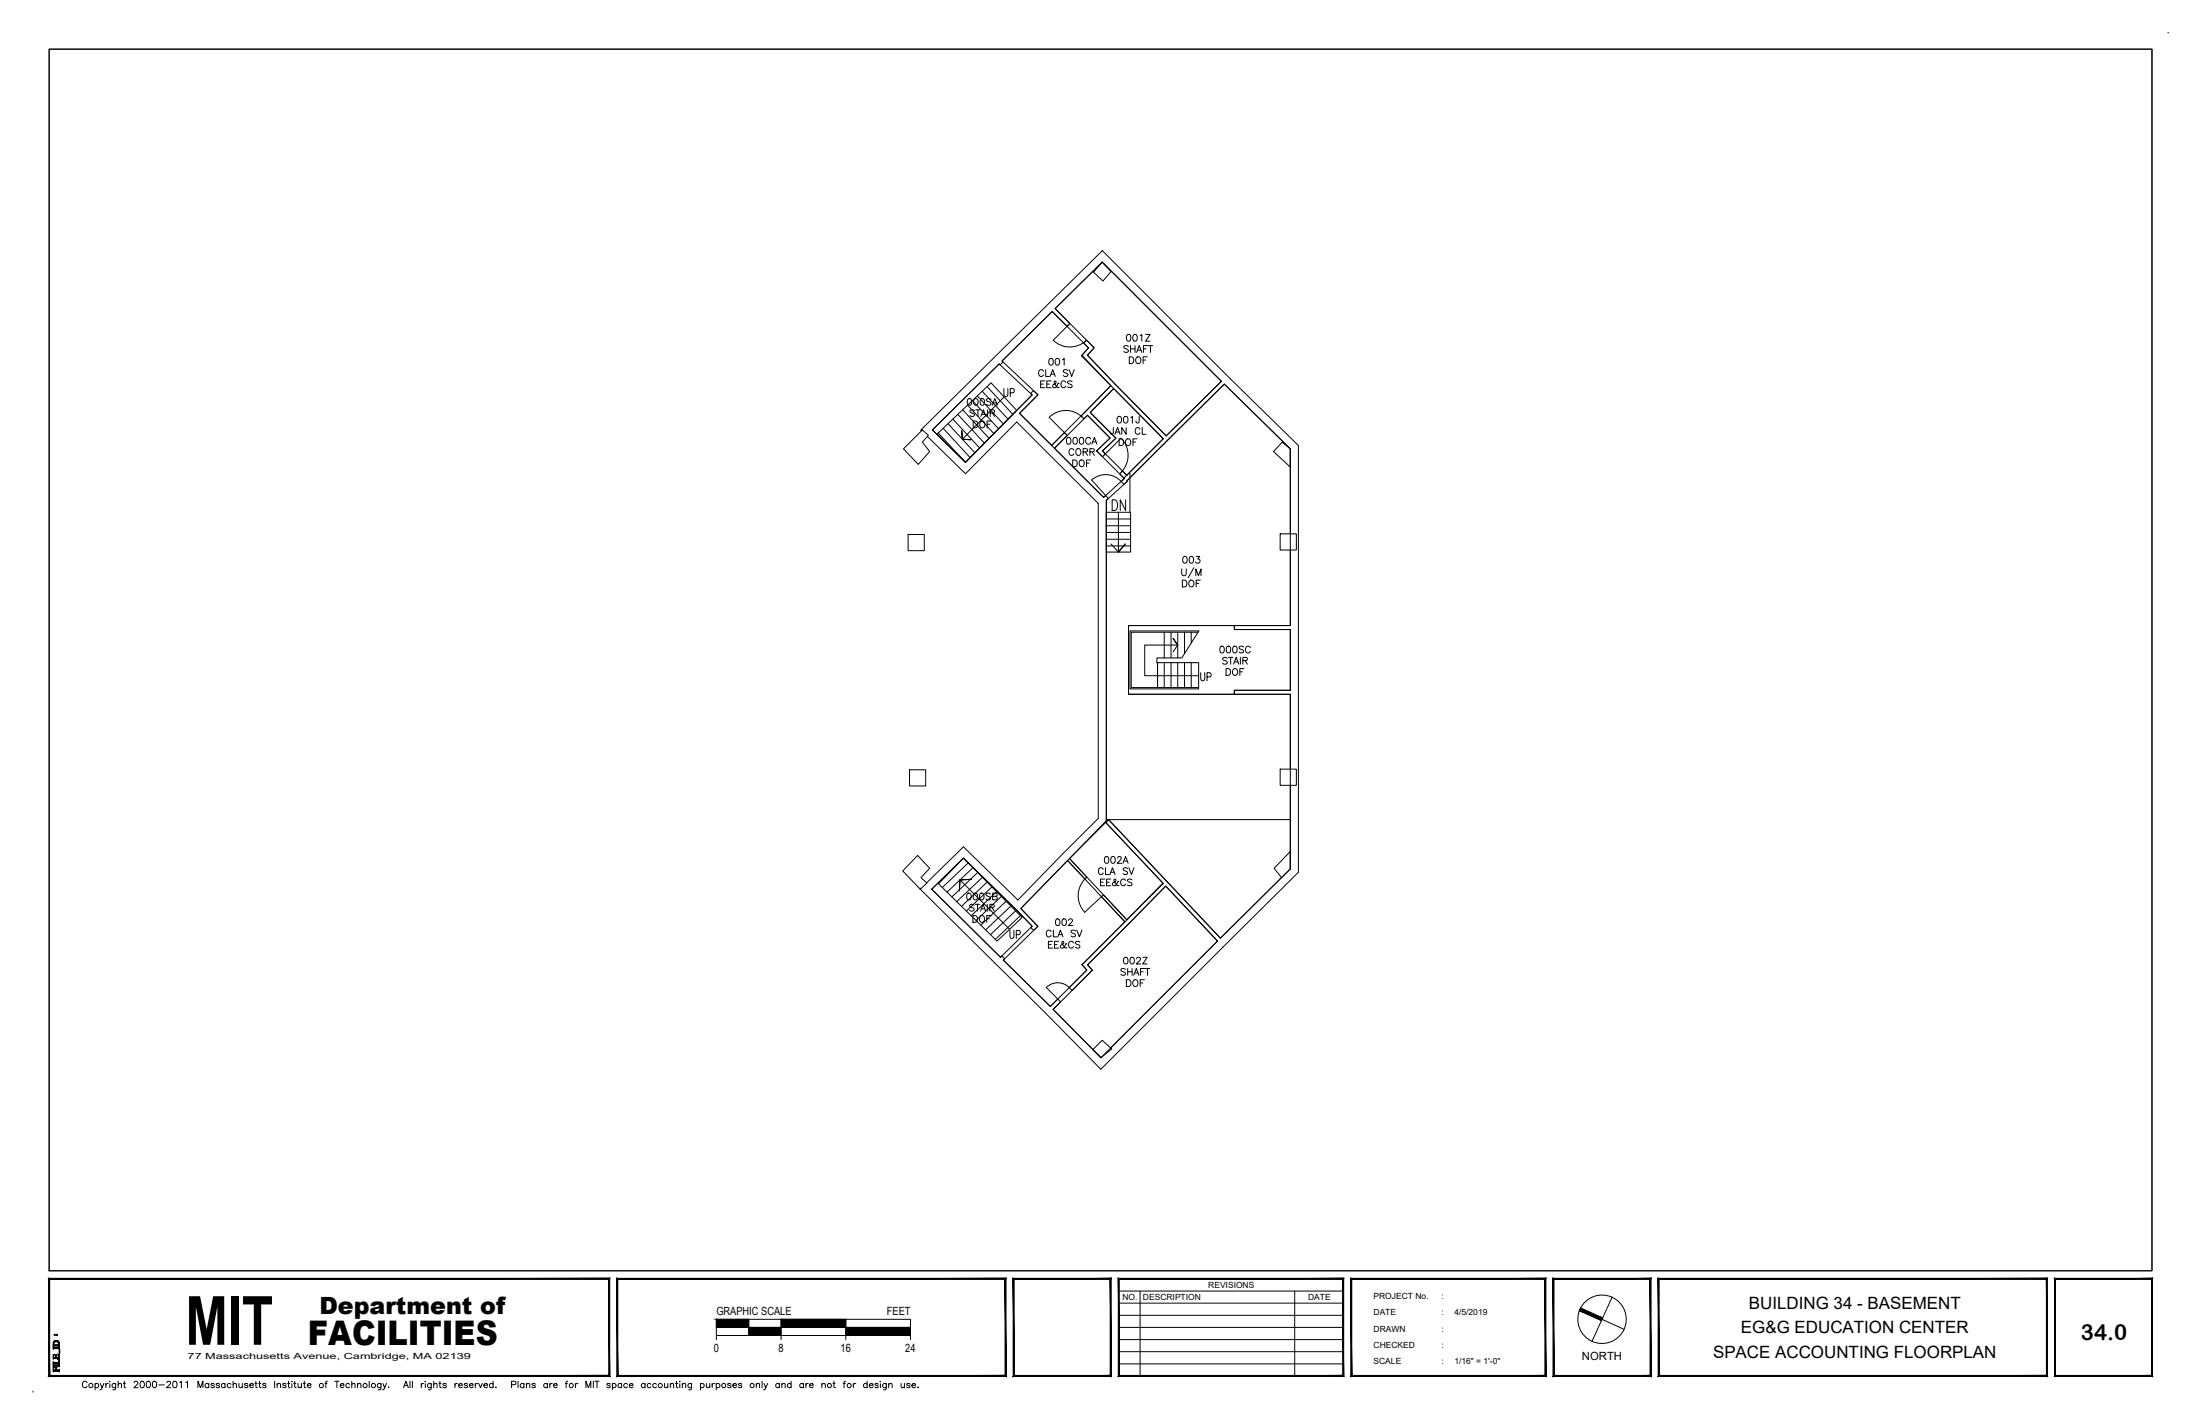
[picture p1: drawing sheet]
<svg xmlns="http://www.w3.org/2000/svg" width="432mm" height="279mm" viewBox="0 0 432 279" stroke-linecap="round" stroke-linejoin="round" font-family="sans-serif">
<!-- layer: A-MISC -->
<g fill="none" stroke="#000" stroke-width=".2">
<path d="M189.9 79.5l5.2 5.6M190.9 78.6l5.1 5.5M191.8 77.7l5.1 5.5M192.8 76.8l5.1 5.4M193.7 75.9l5.1 5.4M197.1 77.9l-8.2 8.3-.1-1.7 .1 1.7M183.9 85.2l10.6-10.1 5.1 5.4-10.1 10.2zM184.1 85l5.4 5.7M185.1 84l5.3 5.8M186.1 83.1l5.2 5.7M187 82.2l5.3 5.7M188 81.3l5.2 5.6"/>
<path d="M188.9 86.2l1.7 .1-1.7-.1M188.9 80.4l5.2 5.6M221.8 92.8v7.7M217.1 100.5h4.8v7.8h-4.8zM217.1 103.2h4.8M217.1 104.5h4.8M217.1 105.8h4.8M217.1 107.1h4.8M219.5 100.5v7.8l1.3-1.6-1.3 1.6-1.4-1.6M221.8 123.8h13.5l-3.3 5.3h-4.9v.9h8.2v5.2h-13.5zM228.5 124.1v5M228.5 130v4.9"/>
<path d="M229.8 124.1v5M229.8 130v4.9M230.2 127.9l1-1.3-1-1.3 1 1.3h-6.5v6h10.6M231.2 124.1v5M231.2 130v4.9M232.5 124.1v4.1M232.5 130v4.9M233.8 124.1v2M235.1 124.1h-13.1v10.8h5.2v-4.9v4.9h8.1M188.4 172.6l2.3-.1-2.3 .1 9.8 9.7M188.4 172.6l-.1 2.3 .1-2.3M189.1 168.4l11.5 11.6-4.9 4.7-11.5-11.3z"/>
<path d="M190 169.3l-5.1 4.8M191 170.3l-5.1 4.7M191.9 171.2l-5.1 4.8M192.8 172.1l-5 4.8M193.8 173.1l-5.1 4.7M194.7 174l-5 4.7M195.6 175l-5 4.7M196.5 175.9l-4.9 4.7M197.5 176.8l-5 4.7M198.4 177.8l-4.9 4.6M199.3 178.7l-4.9 4.7M200.3 179.7l-4.9 4.6"/>
<path d="M217.1 160.8h36.2"/>
</g>
<!-- layer: A-WALL -->
<path d="M218 75.7l-5.8 5.9 .6 .6 .6-.7 4.5 4.5-2.7 2.5 1.2 1.1 .6-.6-.6-.5 2.6-2.5-5-5.1 4.6-4.7M206.4 87.4l2.5-2.5 .6 .5-2.5 2.6M221.2 93.3l-.9-.9-.5 .6 .8 .8M209.9 168.5l3.4 3.6-.4 .4-3.4-3.7M221.2 180.5l-4.6-4.9-.4 .3 4.6 5" fill="none" stroke="#000" stroke-width=".2"/>
<!-- layer: A-DOOR -->
<path d="M210 63.5l-3.3 3.2a4.6 4.6 0 0 0 6.5 0M212.5 81.9a4.6 4.6 0 0 0-6.6 0l3.3 3.3M214.2 94.2a4.1 4.1 0 0 1 5.8 .3M214.3 94.2l2.7 3M216.7 89.3l3.3-3.3a4.8 4.8 0 0 1 0 6.7M213.1 172.3a4.8 4.8 0 0 0-.2 6.7l3.5-3.2M209.9 193.8a3.2 3.2 0 0 0-4.5 0l2.2 2.2" fill="none" stroke="#000" stroke-width=".2"/>
<!-- layer: A-AREA-FICM$ -->
<path d="M196.7 70.8l9.8-9.7 7.1 7.2-1.2 1.4 5.6 6-11.6 11.7-6.3-6.3 3.6-3.6zM207.1 60.6l9.2-9.2 23.4 23.4-10.8 10.7-15.5-15.8 1.3-1.5zM218.6 76.2l9.7 9.9-7.1 7.2-4.8-4.8 2.6-2.5-5-5.1zM183 84.4l13.1-13 6.5 6.1-13.1 13.2zM207 88l6.4-6.5 4.5 4.5-2.7 2.5 5.5 5.4-4.1 3.7zM217.1 98.2l4.1-3.7v-.1l19.1-19 13 12.7v34.6h-31.8v13.5h31.8v34.3l-13.8 13.6-21.9-23.3-.5 .4zM221.5 122.7h20.8v.8h11v11.9h-11v.8h-20.8zM182.9 174.5l6.2-6.1 10.7 10.4 2.8 2.9-6.2 6.1zM209.5 168.8l11.3 12.1-8.4 8.4 .9 1-7.1 7.2-9.3-9.1 6.8-6.6-3.3-3.5zM209.9 168.5l7.1-7.1 11.3 11.9-7.1 7.2zM228.8 173.9l10.2 10.8-22.9 22.8-9.4-9.5 7.7-7.6-.9-1.1z" fill="none" stroke="#000" stroke-width=".2"/>
<!-- layer: A-WALL-CORE -->
<g fill="none" stroke="#000" stroke-width=".2">
<path d="M216.3 51.4l1.8 1.9-1.6 1.8-1.9-1.7zM177.3 88.1l3.7-3.7 1.2 1-1.2 1.4 1.5 1.8-2.3 2.5zM180.9 84.5l-.2-.1 35.7-35.2 25 25 13.4 13.2v83.7l-38.7 38.7-11.1-11.2-24.4-24.2M182 85.6l7.5 7.4 10.1-10.2 15.9 15.9M215.6 98.8v61.8l-15.8 16-10.7-10.4-7.2 7M216.6 97.6l-16.5-16.5 3.6-3.6-.9-.9-.5 .6 .3 .3-13.1 13.2-6.5-6.3 13.1-13 .2 .2 .5-.6-.1-.2 9.8-9.7 2.9 2.9 .6-.5-2.9-2.9 9.2-9.2 23.4 23.4-10.8 10.7-15.5-15.8 1.3-1.5-1.4-1.4-.6 .5 .9 1-1.3 1.5 16 16.3-8.2 8.4 .5 .6 .6-.6-.1-.1 19.2-19 13 12.7v16.6M217.1 98.1v63.1l-.1 .2 .6-.6M251.7 86.8l1.6 1.3v3.5l-3.3-3zM178.2 104.9h3.2v3.1h-3.2zM251.3 104.7h3.1v3.2h-3.1zM253.3 107.9v14.8h-11v.8h11v11.9h-11v.8h11v14.7M178.5 151h3.2v3.2h-3.2z"/>
<path d="M251.3 150.9h3.1v3.2h-3.1zM253.3 154.1v16.4M180.1 167.8l2.4 2.6-1.7 1.8 1.1 1.1-1.3 1.2-3.4-3.6zM180.6 174.4h.1M217.1 161l-16.7 17.3 3.3 3.5-.8 .8-.6-.6 .3-.3-2.8-2.9-10.7-10.4-6.2 6.1 13.5 13.3 .3-.2 .5 .5-.3 .3 9.3 9.1 1.4-1.5 .6 .6-1.5 1.4 9.4 9.5M251.5 172.2l-12 11.9-21.9-23.3-.6 .6 11.3 11.9-15.9 16 .9 1-3.4 3.5 .5 .5 4-3.9-.9-1.1 15.3-15.4 10.2 10.8-21 20.9M253.3 167.1v3.4l-1.8 1.7-1.4-1.8zM216.3 204.1l1.9 1.7-2.1 1.7-1.6-1.6z"/>
</g>
<!-- layer: A-AREA-FICM$TXT -->
<g fill="none" stroke="#000" stroke-width=".2">
<path d="M190 78.3a.43 .43 0 0 1 .7 .2v.3a.57 .57 0 0 1-.5 .7 .83 .83 0 0 1-.2-1.2zM191.3 78.3a.43 .43 0 0 1 .6 .2l.1 .3a.57 .57 0 0 1-.5 .7 .83 .83 0 0 1-.2-1.2zM192.5 78.3a.43 .43 0 0 1 .7 .2v.3a.57 .57 0 0 1-.5 .7 .83 .83 0 0 1-.2-1.2zM194.5 78.4l-.3-.2-.6 .2 .1 .2 .7 .3 .1 .2v.2l-.3 .2-.6-.2M204.3 75.4h.5M204.8 72.8a.49 .49 0 0 0-.6-.3 .49 .49 0 0 0-.4 .5v.4a.49 .49 0 0 0 .4 .5 .49 .49 0 0 0 .6-.4M205.1 74.7h-.8v1.4h.8M205.2 72.5v1.4h.8M205.5 75.4h.5M206 70.4a.43 .43 0 0 1 .7 .2v.3a.56 .56 0 0 1-.5 .7 .83 .83 0 0 1-.2-1.2zM206.1 73.9l.5-1.4 .5 1.4M206.3 74.7h-.8v1.4h.8"/>
<path d="M206.3 73.4h.6M207.3 70.4a.43 .43 0 0 1 .6 .2l.1 .3a.56 .56 0 0 1-.5 .7 .83 .83 0 0 1-.2-1.2zM207.8 75.3v-.1a1.46 1.46 0 0 1-.9 .9l-.3-.4 .6-.5 .1-.3-.2-.2-.2 .2 .1 .3 .5 .8 .3 .1v-.2M208.5 70.6l.4-.3v1.3M209.2 75a.49 .49 0 0 0-.6-.3 .49 .49 0 0 0-.4 .5v.4a.49 .49 0 0 0 .4 .5 .49 .49 0 0 0 .6-.4M209.6 72.7l-.3-.2-.6 .2 .1 .3 .7 .3 .1 .2v.2l-.3 .2-.6-.2M209.8 72.5l.5 1.4 .5-1.4M210.4 74.9l-.3-.2-.6 .2 .2 .3 .6 .3 .1 .2v.2l-.3 .2-.6-.2M221.3 65.7a.41 .41 0 0 1 .6 .2v.3a.57 .57 0 0 1-.4 .7 .85 .85 0 0 1-.2-1.2zM221.5 68l-.4-.2-.5 .2 .1 .3 .6 .3 .2 .2v.2l-.4 .1-.5-.1M221.7 70a.72 .72 0 0 1 .8 .4 .72 .72 0 0 1-.2 .9h-.6zM221.9 67.8v1.3"/>
<path d="M221.9 68.4h.9M222.5 65.7a.43 .43 0 0 1 .7 .2v.3a.57 .57 0 0 1-.5 .7 .85 .85 0 0 1-.2-1.2zM222.8 67.8v1.3M223 70.2l.2-.1a.62 .62 0 0 1 .7 .6 .62 .62 0 0 1-.7 .6l-.3-.5zM223.1 69.1l.5-1.3 .5 1.3M223.3 68.7h.6M223.8 65.9l.3-.3v1.3M224.4 70.6h.4M224.4 68.4h.5M224.8 65.6h.9l-.9 1.3h.9M225.2 70h-.8v1.3M225.2 67.8h-.8v1.3"/>
<path d="M225.4 67.8h.8M225.8 67.8v1.3M191 82.6h.5a.71 .71 0 0 1 .4 .7 .71 .71 0 0 1-.4 .6h-.5zM191.3 80.6l-.4-.2-.5 .2 .1 .3 .8 .4v.2l-.4 .2-.5-.2M191.5 80.4h.9M192 80.4v1.3M192.4 82.8l.1-.1a.62 .62 0 0 1 .8 .6 .62 .62 0 0 1-.8 .6l-.2-.5zM192.5 81.7l.5-1.3 .5 1.3M192.7 81.3h.6M193.7 83.2h.5M193.8 80.4v1.3M194.3 81h.8l.1-.2-.1-.3-.8-.1v1.3"/>
<path d="M194.6 82.6h-.9v1.3M194.8 81l.4 .7M209.5 85.9a.43 .43 0 0 1 .6 .2l.1 .3a.57 .57 0 0 1-.5 .8 .85 .85 0 0 1-.2-1.3zM210.5 90.2h.5a.7 .7 0 0 1 .4 .7 .7 .7 0 0 1-.4 .7h-.5zM210.8 85.9a.43 .43 0 0 1 .6 .2v.3a.58 .58 0 0 1-.3 .8h-.1a.85 .85 0 0 1-.2-1.3zM210.8 88.3a.49 .49 0 0 0-.6-.3 .49 .49 0 0 0-.4 .5v.4a.49 .49 0 0 0 .4 .5 .49 .49 0 0 0 .6-.4M211.3 88.2l.1-.1a.62 .62 0 0 1 .8 .6 .62 .62 0 0 1-.8 .6l-.2-.4zM211.9 90.4l.3-.2a.63 .63 0 0 1 .6 .7 .63 .63 0 0 1-.7 .6l-.3-.4zM212 85.9a.43 .43 0 0 1 .7 .2v.3a.57 .57 0 0 1-.5 .8 .85 .85 0 0 1-.2-1.3zM212.6 88.7l.8-.1 .1-.2-.1-.2-.8-.2v1.4M213 88.7l.5 .7M213.2 90.9h.6"/>
<path d="M213.9 88.7l.8-.1 .1-.2-.1-.2-.8-.2v1.4M214.1 86.1a.49 .49 0 0 0-.6-.3 .49 .49 0 0 0-.4 .5v.3a.49 .49 0 0 0 .4 .6 .49 .49 0 0 0 .6-.4M214.1 90.2h-.9v1.4M214.3 87.2l.5-1.4 .5 1.4M214.3 88.7l.5 .7M214.5 86.7h.6M218.5 83.9v1.2l-.2 .1-.3-.1-.1-.3M218.8 85.2l.5-1.3 .6 1.3M219 84.8h.7M219.4 81.8a.43 .43 0 0 1 .7 .2v.2a.57 .57 0 0 1-.5 .8 .83 .83 0 0 1-.2-1.2zM219.7 86.1h.4a.71 .71 0 0 1 .4 .7 .71 .71 0 0 1-.4 .6h-.4zM220.7 81.8a.43 .43 0 0 1 .6 .2l.1 .2a.57 .57 0 0 1-.5 .8 .83 .83 0 0 1-.2-1.2z"/>
<path d="M221 83.9v1.3l-.8-1.3v1.3M221 86.3l.2-.1a.62 .62 0 0 1 .7 .6 .62 .62 0 0 1-.7 .5l-.3-.4zM221.9 82l.4-.3v1.3M222.4 86.7h.5M223.2 86.1h-.8v1.3M223.6 81.7l-.1 1.2-.2 .1-.2-.1-.1-.3M223.7 84.2a.53 .53 0 0 0-.7-.2 .53 .53 0 0 0-.2 .7 .48 .48 0 0 0 .4 .5 .48 .48 0 0 0 .5-.3M224.2 83.9v1.3h.8M231.9 111.6v1l.4 .4 .5-.2v-1.2M232.1 113.8h.4a.71 .71 0 0 1 .5 .7 .71 .71 0 0 1-.5 .7h-.4zM232.3 109.2a.43 .43 0 0 1 .7 .2v.3a.57 .57 0 0 1-.5 .8 .85 .85 0 0 1-.2-1.3zM233.5 114l.1-.1a.62 .62 0 0 1 .7 .6 .62 .62 0 0 1-.7 .6l-.3-.4z"/>
<path d="M233.6 109.2a.41 .41 0 0 1 .6 .2l.1 .3a.57 .57 0 0 1-.5 .8 .85 .85 0 0 1-.2-1.3zM234.3 111.4l-1.1 2M234.7 113v-1.4l.5 1.4 .5-1.4v1.4M234.8 109.2h.7l-.4 .5a.44 .44 0 0 1 .3 .7 .44 .44 0 0 1-.8-.1M234.8 114.5h.5M235.6 113.8h-.8v1.4M239.6 126.8a.43 .43 0 0 1 .6 .2l.1 .4a.57 .57 0 0 1-.5 .7 .85 .85 0 0 1-.2-1.3zM240.6 131.2h.5a.71 .71 0 0 1 .4 .7 .71 .71 0 0 1-.4 .6h-.5zM240.9 126.8a.41 .41 0 0 1 .6 .2v.4a.57 .57 0 0 1-.5 .7 .87 .87 0 0 1-.1-1.3zM240.9 129.2l-.3-.2-.6 .2 .1 .3 .6 .2 .2 .2v.2l-.3 .2-.6-.2M241.1 129h.9M241.5 129v1.3"/>
<path d="M242 131.4l.2-.2a.62 .62 0 0 1 .7 .7 .62 .62 0 0 1-.7 .6l-.3-.5zM242.1 126.8a.43 .43 0 0 1 .7 .2v.4a.57 .57 0 0 1-.5 .7 .85 .85 0 0 1-.2-1.3zM242.1 130.3l.5-1.3 .5 1.3M242.3 129.9h.6M243.3 131.8h.6M243.5 129v1.3M243.9 129.6h.8l.1-.2v-.3l-.9-.1v1.3M244.1 127l-.4-.2-.5 .2 .1 .3 .8 .4v.2l-.4 .2-.5-.2M244.2 131.2h-.9v1.3M244.4 129.6l.4 .7M245.4 127.1a.49 .49 0 0 0-.6-.3 .49 .49 0 0 0-.4 .5v.3a.49 .49 0 0 0 .4 .5 .49 .49 0 0 0 .6-.3M189.9 175.3a.43 .43 0 0 1 .7 .2v.3a.57 .57 0 0 1-.5 .8 .85 .85 0 0 1-.2-1.3z"/>
<path d="M191 179.6h.4a.71 .71 0 0 1 .5 .7 .71 .71 0 0 1-.5 .7h-.4zM191.2 175.3a.43 .43 0 0 1 .6 .2l.1 .3a.58 .58 0 0 1-.4 .8h-.1a.85 .85 0 0 1-.2-1.3zM191.2 177.6l-.3-.2-.6 .2 .1 .3 .7 .3 .1 .2v.2l-.3 .2-.6-.2M191.4 177.4h.9M191.9 177.4v1.4M192.4 175.3a.43 .43 0 0 1 .7 .2v.3a.57 .57 0 0 1-.5 .8 .85 .85 0 0 1-.2-1.3zM192.4 178.8l.5-1.4 .6 1.4M192.5 179.7a.62 .62 0 0 1 .7 .6 .62 .62 0 0 1-.7 .6l-.3-.4 .1-.5zM192.6 178.3h.7M193.8 177.4v1.4M194.3 178.1l.7-.1 .1-.2v-.2l-.8-.2v1.4M194.4 175.4l-.3-.2-.6 .2 .1 .3 .7 .3 .1 .2v.2l-.3 .2-.6-.2"/>
<path d="M194.5 179.6h-.8v1.4M194.7 178.1l.4 .7M194.8 175.9l.8-.1 .1-.2v-.2l-.9-.2v1.4l.9-.2v-.3l-.3-.2M216 173.1h.5M216.5 170.6a.48 .48 0 0 0-.5-.3 .48 .48 0 0 0-.4 .5v.3a.48 .48 0 0 0 .4 .5 .48 .48 0 0 0 .5-.3M216.8 172.5h-.8v1.3h.8M217 168.1a.41 .41 0 0 1 .6 .2v.3a.57 .57 0 0 1-.5 .8 .87 .87 0 0 1-.1-1.3zM217 170.3v1.3h.7M217.2 173.1h.5M217.9 171.6l.4-1.3 .6 1.3M218 172.5h-.8v1.3h.8M218.1 171.1h.6"/>
<path d="M218.2 168.1a.43 .43 0 0 1 .6 .2l.1 .3a.57 .57 0 0 1-.5 .8 .85 .85 0 0 1-.2-1.3zM219.3 168.4l.3-.3h.4l.1 .2-.2 .5-.6 .6h.8M219.6 173l-.1-.1a1.43 1.43 0 0 1-.9 .9l-.3-.4 .7-.5v-.3l-.2-.1-.2 .1 .1 .4 .6 .7 .2 .1 .1-.1M220.4 169.4l.5-1.3 .5 1.3M220.6 168.9h.6M220.9 172.8a.49 .49 0 0 0-.5-.3 .49 .49 0 0 0-.4 .5v.3a.49 .49 0 0 0 .4 .5 .49 .49 0 0 0 .5-.3M221.3 170.4l-.3-.1-.6 .1 .2 .4 .7 .4v.2l-.3 .2-.6-.2M221.6 170.3l.5 1.3 .5-1.3M222.2 172.6l-.3-.1-.6 .1 .1 .4 .7 .2 .1 .2v.2l-.3 .2-.6-.2M193.7 180.3h.5M205.8 185.3h.5M206.3 182.8a.48 .48 0 0 0-.5-.3 .48 .48 0 0 0-.4 .5v.3a.48 .48 0 0 0 .4 .5 .48 .48 0 0 0 .5-.3"/>
<path d="M206.6 184.7h-.8v1.3h.8M206.7 182.5v1.3h.8M207 185.3h.5M207.3 180.4a.43 .43 0 0 1 .7 .1v.4a.57 .57 0 0 1-.3 .7h-.2a.83 .83 0 0 1-.2-1.2zM207.6 183.8l.5-1.3 .5 1.3M207.8 184.7h-.8v1.3h.8M207.8 183.4h.6M208.6 180.4a.43 .43 0 0 1 .6 .1l.1 .4a.57 .57 0 0 1-.4 .7h-.1a.83 .83 0 0 1-.2-1.2zM209.4 185.3l-.1-.2a1.43 1.43 0 0 1-.9 .9l-.3-.4 .6-.5 .1-.2-.2-.2-.2 .2 .1 .3 .6 .8h.2l.1-.1M209.7 180.6l.3-.3 .4 .1 .1 .1-.2 .5-.6 .6h.9M210.7 185a.49 .49 0 0 0-.6-.3 .49 .49 0 0 0-.4 .5v.3a.49 .49 0 0 0 .4 .5 .49 .49 0 0 0 .6-.3M211.1 182.7l-.3-.2-.6 .2 .1 .3 .8 .4v.2l-.3 .2-.6-.2"/>
<path d="M211.3 182.5l.6 1.3 .5-1.3M212 184.9l-.4-.2-.5 .2 .1 .3 .6 .3 .2 .1v.2l-.4 .2-.5-.2M220.7 187.9a.43 .43 0 0 1 .6 .2l.1 .3a.57 .57 0 0 1-.4 .7h-.1a.83 .83 0 0 1-.2-1.2zM220.9 190.2l-.3-.2-.6 .2 .1 .3 .7 .3 .1 .2v.2l-.3 .2-.6-.2M221.1 192.2h.4a.71 .71 0 0 1 .5 .7 .71 .71 0 0 1-.5 .7h-.4zM221.3 190v1.4M221.3 190.7h.9M222 187.9a.41 .41 0 0 1 .6 .2v.3a.57 .57 0 0 1-.3 .7h-.2a.84 .84 0 0 1-.1-1.2zM222.2 190v1.4M222.5 192.4l.1-.1a.62 .62 0 0 1 .8 .6 .62 .62 0 0 1-.8 .6l-.3-.4zM222.5 191.4l.5-1.4 .5 1.4M222.7 190.9h.6"/>
<path d="M223.1 188.1l.2-.3 .4 .1 .2 .2-.2 .4-.7 .6h.9M223.8 192.9h.5M223.9 190.7h.5M224.3 187.8h.9l-.9 1.3h.9M224.6 192.2h-.8v1.4M224.7 190h-.8v1.4M224.8 190h.9M225.2 190v1.4"/>
</g>
<!-- layer: A-SHBD -->
<g fill="none" stroke="#000" stroke-width=".2">
<path d="M9.6 9.6h412.8v239.7h-412.8zM425.5 6.5h.1M219.7 253.3h43.9M219.7 255.7h43.9M219.7 258.1h43.9M223.8 253.3v16.7M254.1 253.3v16.7M310.1 256.9l8.7 3.9M316.4 254.5l-3.9 8.7M6.5 273.1h.1M10.4 268.2v1l.1-.2 1.1 .1M10.4 268.2h.3l-.2 .2v.4"/>
<path d="M10.4 267.7v.5l.1-.1M10.4 265.8h.3l-.2 .1v.5h.5M10.4 265.8v.9l.1-.2h1M10.4 264.3v.4l.1-.1M10.4 267.7h.1M10.4 264.3h.1M10.5 268.2v.9M10.5 267.7v.1h1.1M10.5 267.8v.3M10.5 267.2v.4M10.5 265.8v.8M10.5 264.3v.1h1"/>
<path d="M10.5 264.3v.4M10.5 263.5v.6M10.5 267.3v.2M10.5 264.4v.2M10.5 264.6h1M10.5 267.9h1.1M10.5 264.5h1.1M10.5 268.4v-.2v.8M10.5 268.9h1M10.5 268.9h1.1zM10.5 268.8h.5M10.5 267.5h1z"/>
<path d="M10.5 267.5h1M10.5 267.4h1M10.5 266.5h1zM10.5 266.4h1zM10.5 266v-.2v.7M10.5 263.4v.7M10.5 267.5h.1M10.5 266.4h1M10.5 268.2v.1zM10.5 263.3v.3M10.5 263.9v.2M10.5 263.9h1"/>
<path d="M10.6 267.9l-.1 .1M10.6 268h.9M10.6 267.3l-.1 .2M10.6 264h.9zM10.6 264h.9M10.6 263.9h.9M10.6 263.3v.2M10.6 263.5l-.1 .4M10.6 265.8l-.1 .1M10.6 264.4h.9M10.6 264.6h-.1M10.6 268.2h.1"/>
<path d="M10.6 265.8h.1M10.6 263.2v.3M10.6 263.2l-.2 1 .2-.1h1M10.6 263.4v-.2h.9v.2M10.6 263.3h.1M10.6 263.2h.3M10.6 263.4v.1M10.6 263.3h.2M10.6 263.2h.8M10.6 261.9h.2M10.7 263.3l-.1 .1M10.7 263.2h.7"/>
<path d="M10.7 261.9h.1M10.7 261.8h.1zM10.7 262h.1zM10.7 263.1l-.1 .1M10.7 263.1h.7M10.7 265.8h-.1M10.7 263.3a.52 .52 0 0 1 .7 0 .52 .52 0 0 1 .1 .6M10.7 263.3h.1M10.8 263.1h.5M10.9 263.1h.4M10.9 268.4h.2M10.9 265.9h.2"/>
<path d="M10.9 263h.3M10.9 263l.4 .1M10.9 263l-.2 .1M10.9 268.4h-.1h.4l-.2 .1v.3M10.9 268.4l.1 .4M10.9 265.9l.1 .5M10.9 265.9h-.1h.4l-.2 .1v.4M11 268.4h.1M11 265.9h.1M11 266h.1M11 268.5v.3M11 266v.4"/>
<path d="M11 268.8h.5l.1-.1v.5v-.1M11 266.4l.5-.1v-.5l-.2-.1 .3 .1v.9l-.1-.2M11.1 261.9h.2M11.1 262h.2h-.2M11.1 261.8h.1h-.1M11.2 263.2h.3l-.2 .1M11.3 263.1h.1M11.3 263.3h.2h-.1M11.3 263.1h-.6h.7M11.3 266.7l.2 .1M11.4 263.1l.2 .4v.7v-.1M11.4 265.7l.1 .1v.1"/>
<path d="M11.4 266.8h.1M11.5 267.3v-.4l-.2-.2 .3 .1v.8M11.5 267.3h-1l-.1-.1v.4M11.5 263.3h-.1M11.5 266.8h.1M11.5 265.8h.1M11.5 268l-1 .1M11.5 267.5h-.9l-.2 .1M11.5 267.5l.1 .1M11.5 266.8v.1M11.5 264.6h-1M11.5 263.2v.3"/>
<path d="M11.5 267.3h.1M11.5 266.9v-.1v.7M11.5 267.3v.2M11.5 266.3v.2zM11.5 263.3v.2M11.5 268h.1M11.5 266.3v.2M11.5 263.8v.3v-.2M11.5 263.3v.3M11.6 269h-1.1h1.1M11.6 268.8v.2M11.6 267.8v.2"/>
<path d="M11.6 267.5v-.7v.8M11.6 266.5v-.7v.8M11.6 264.4v-.1v.4l-.1-.1M11.6 264.4h-.1M11.6 264.4v.2M11.6 267.8l-.1 .1M11.6 263.4v.7M11.6 268.8v.3M11.6 267.7v.5l-.1-.2M11.6 267.7v.1M11.6 267.8v.3M11.6 264.3v.4"/>
<path d="M11.6 263.5v.6M11.6 264.8l.1 .8zM11.7 264.8v.8zM17.1 271.3a.46 .46 0 0 0-.6-.3 .46 .46 0 0 0-.3 .5 .53 .53 0 0 0 .1 .7 .53 .53 0 0 0 .7-.1l.1-.1M18.7 271.6a.4 .4 0 0 1 .6 0 .4 .4 0 0 1 0 .6 .4 .4 0 0 1-.6-.1M18.7 271.4v1.3M19.7 271.4l.3 .9 .4-.9M20 272.3l-.1 .2-.3 .2M20.8 271.4v.9M21.2 271.4l-.3 .1-.1 .3M21.6 271v.1zM21.6 271.5v.8"/>
<path d="M22.7 271.4l-.1 1.2-.1 .1-.3-.1M22.7 271.6a.4 .4 0 0 0-.6 0 .4 .4 0 0 0 0 .6 .4 .4 0 0 0 .6-.1M23.2 271.7l.3-.3 .3 .1v.8M23.2 271v1.3M24.2 271.4h.4M24.4 271v1l.3 .3M26.3 271.3l.2-.2 .3-.1 .3 .4-.8 .9h.8M27.7 271.1a.41 .41 0 0 1 .6 .2v.3a.57 .57 0 0 1-.3 .7h-.2a.83 .83 0 0 1-.1-1.2zM28.9 271.1a.41 .41 0 0 1 .6 .2v.3a.57 .57 0 0 1-.3 .7h-.1a.83 .83 0 0 1-.2-1.2zM30.1 271.1a.39 .39 0 0 1 .6 .2v.3a.57 .57 0 0 1-.3 .7h-.1a.8 .8 0 0 1-.2-1.2zM31.2 271.7h1.1M32.7 271.3l.2-.2 .3-.1 .3 .4-.8 .9h.8"/>
<path d="M34.1 271.1a.41 .41 0 0 1 .6 .2v.3a.56 .56 0 0 1-.3 .7l-.5-.3v-.4zM35.3 271.3l.3-.3v1.3M36.5 271.3l.3-.3v1.3M38.9 272.3v-1.3l.4 1.3 .5-1.3v1.3M41 271.6a.4 .4 0 0 0-.6 0 .4 .4 0 0 0 0 .6 .4 .4 0 0 0 .6-.1M41 271.4v.9M42.1 271.6l-.3-.2-.3 .1v.2l.5 .2 .1 .2-.3 .2-.4-.2M43.1 271.6l-.3-.2-.3 .1v.2l.5 .2 .1 .2-.3 .2-.4-.2M44.2 271.6a.4 .4 0 0 0-.6 0 .4 .4 0 0 0 0 .6 .4 .4 0 0 0 .6-.1M44.2 271.4v.9M45.3 271.6a.41 .41 0 0 0-.6 0 .41 .41 0 0 0 0 .6 .41 .41 0 0 0 .6-.1M45.8 271.7l.3-.3 .2 .1 .1 .8"/>
<path d="M45.8 271v1.3M46.9 271.4l.1 .8 .3 .1 .3-.3M47.6 271.4v.9M48.7 271.6l-.3-.2-.4 .1v.2l.6 .2 .1 .2-.3 .2-.4-.2M49 271.8h.7a.41 .41 0 0 0-.6-.3 .41 .41 0 0 0 .1 .7l.3 .1 .2-.2M50 271.4h.5M50.2 271v1l.3 .3M50.8 271.4h.4M50.9 271v1l.1 .2 .3 .1M52.2 271.6l-.2-.2-.4 .1v.2l.5 .2 .1 .2-.2 .2-.4-.2M53.9 271v1.3M54.4 271.7l.3-.3 .3 .1 .1 .8"/>
<path d="M54.4 271.4v.9M56.1 271.6l-.2-.2-.4 .1v.2l.6 .2v.2l-.2 .2-.4-.2M56.4 271.4h.5M56.6 271v1l.3 .3M57.3 271v.1zM57.3 271.5v.8M57.7 271.4h.4M57.8 271v1l.3 .3M58.5 271.4l.1 .8 .3 .1 .3-.3M59.2 271.4v.9M59.5 271.4h.5M59.7 271v1l.1 .2 .2 .1"/>
<path d="M60.3 271.8h.7a.4 .4 0 0 0-.4-.3 .4 .4 0 0 0-.4 .4 .4 .4 0 0 0 .4 .4l.4-.2M63.8 271.4h.4M64.3 271l-.3 .1v1.2M65.7 271h.8M66.1 271v1.3M66.8 271.8h.7a.41 .41 0 0 0-.6-.3 .41 .41 0 0 0 .1 .7l.3 .1 .2-.2M68.6 271.6a.41 .41 0 0 0-.6 0 .41 .41 0 0 0 0 .6 .41 .41 0 0 0 .6-.1M69 271.7l.3-.3 .3 .1 .1 .8M69 271v1.3M70.2 271.7l.3-.3 .3 .1v.8M70.2 271.4v.9M72.5 271v1.3"/>
<path d="M74.8 271.4l-.1 1.2-.2 .1-.3-.1M74.8 271.6a.4 .4 0 0 0-.6 0 .4 .4 0 0 0 0 .6 .4 .4 0 0 0 .6-.1M75.1 271.4l.4 .9 .4-.9M75.5 272.3l-.1 .2-.3 .2M76.3 272.2v.1zM79.2 272.3l.5-1.3 .5 1.3M79.4 271.9h.6M80.5 271v1.3M80.9 271v1.3M82.7 271.4v.9M83.2 271.4l-.3 .1-.2 .3M83.5 271v.1z"/>
<path d="M83.5 271.5v.8M84.6 271.4v1.2l-.2 .1-.3-.1M84.6 271.6a.41 .41 0 0 0-.6 0 .41 .41 0 0 0 0 .6 .41 .41 0 0 0 .6-.1M85.1 271.7l.3-.3 .3 .1 .1 .8M85.1 271v1.3M86.1 271.4h.5M86.3 271v1l.3 .3M87.6 271.6l-.3-.2-.3 .1v.2l.5 .2 .1 .2-.3 .2-.4-.2M89.3 271.4v.9M89.8 271.4l-.3 .1-.2 .3M90 271.8h.7a.4 .4 0 0 0-.4-.3 .4 .4 0 0 0-.4 .4 .4 .4 0 0 0 .4 .4l.4-.2M91.8 271.6l-.3-.2-.3 .1v.2l.5 .2 .1 .2-.3 .2-.4-.2"/>
<path d="M92.1 271.8h.8a.4 .4 0 0 0-.5-.3 .4 .4 0 0 0-.3 .4 .4 .4 0 0 0 .3 .4l.5-.2M93.3 271.4v.9M93.8 271.4l-.3 .1-.2 .3M94 271.4l.3 .9 .4-.9M95 271.8h.7a.4 .4 0 0 0-.5-.3 .4 .4 0 0 0-.2 .6 .4 .4 0 0 0 .6 .1l.1-.1M96.8 271.6a.4 .4 0 0 0-.6 0 .4 .4 0 0 0 0 .6 .4 .4 0 0 0 .6-.1M96.8 271v1.3M97.3 272.2v.1zM100.4 271.7l.7-.1 .1-.5-.8-.1v1.3M101.7 271v1.3M102.8 271.6a.41 .41 0 0 0-.6 0 .41 .41 0 0 0 0 .6 .41 .41 0 0 0 .6-.1M102.8 271.4v.9"/>
<path d="M103.3 271.7l.3-.3 .3 .1 .1 .8M103.3 271.4v.9M105.1 271.6l-.3-.2-.3 .1v.2l.5 .2 .1 .2-.3 .2-.4-.2M107.4 271.6a.4 .4 0 0 0-.6 0 .4 .4 0 0 0 0 .6 .4 .4 0 0 0 .6-.1M107.4 271.4v.9M107.9 271.4v.9M108.4 271.4l-.3 .1-.2 .3M108.6 271.8h.8a.4 .4 0 0 0-.5-.3 .4 .4 0 0 0-.3 .4 .4 .4 0 0 0 .3 .4l.5-.2M110.9 271.4h.5M111.4 271l-.2 .1-.1 .2v1M112.9 271.4v.9M113.4 271.4l-.3 .1-.2 .3"/>
<path d="M115 272.3v-1.3l.5 1.3 .5-1.3v1.3M116.5 271v1.3M116.7 271h.9M117.2 271v1.3M119.8 271.6l-.3-.2-.3 .1v.2l.5 .2 .1 .2-.3 .2-.4-.2M120.2 271.6a.4 .4 0 0 1 .6 0 .4 .4 0 0 1 0 .6 .4 .4 0 0 1-.6-.1M120.2 271.4v1.3M122 271.6a.4 .4 0 0 0-.6 0 .4 .4 0 0 0 0 .6 .4 .4 0 0 0 .6-.1M122 271.4v.9M123.2 271.6a.41 .41 0 0 0-.6 0 .41 .41 0 0 0 0 .6 .41 .41 0 0 0 .6-.1M123.5 271.8h.7a.41 .41 0 0 0-.6-.3 .41 .41 0 0 0 .1 .7l.3 .1 .2-.2M126.6 271.6a.41 .41 0 0 0-.6 0 .41 .41 0 0 0 0 .6 .41 .41 0 0 0 .6-.1"/>
<path d="M126.6 271.4v.9M127.8 271.6a.4 .4 0 0 0-.6 0 .4 .4 0 0 0 0 .6 .4 .4 0 0 0 .6-.1M128.8 271.6a.4 .4 0 0 0-.6 0 .4 .4 0 0 0 0 .6 .4 .4 0 0 0 .6-.1M130.4 271.4l.1 .8 .3 .1 .3-.3M131.1 271.4v.9M131.6 271.7l.3-.3 .3 .1v.8M131.6 271.4v.9M132.6 271.4h.4M132.8 271v1l.3 .3M133.4 271v.1zM133.4 271.5v.8M133.9 271.7l.3-.3 .3 .1 .1 .8"/>
<path d="M133.9 271.4v.9M135.7 271.4v1.2l-.2 .1-.3-.1M135.7 271.6a.4 .4 0 0 0-.6 0 .4 .4 0 0 0 0 .6 .4 .4 0 0 0 .6-.1M137.5 271.6a.4 .4 0 0 1 .6 0 .4 .4 0 0 1 0 .6 .4 .4 0 0 1-.6-.1M137.5 271.4v1.3M138.6 271.4l.1 .8 .3 .1 .3-.3M139.3 271.4v.9M139.8 271.4v.9M140.3 271.4l-.3 .1-.2 .3M140.6 271.6a.4 .4 0 0 1 .6 0 .4 .4 0 0 1 0 .6 .4 .4 0 0 1-.6-.1M140.6 271.4v1.3M143.5 271.6l-.3-.2-.3 .1v.2l.5 .2 .1 .2-.3 .2-.4-.2"/>
<path d="M143.8 271.8h.8a.41 .41 0 0 0-.7-.3 .41 .41 0 0 0 .1 .7l.3 .1 .3-.2M145.6 271.6l-.3-.2-.3 .1v.2l.5 .2 .1 .2-.3 .2-.4-.2M148.4 271.7l.3-.3 .3 .1 .1 .8M148.4 271.4v.9M149.6 271v1.3M149.9 271.4l.4 .9 .4-.9M150.3 272.3l-.1 .2-.3 .2M153 271.6a.4 .4 0 0 0-.6 0 .4 .4 0 0 0 0 .6 .4 .4 0 0 0 .6-.1M153 271.4v.9M153.5 271.7l.2-.3 .4 .1v.8M153.5 271.4v.9M155.3 271.6a.41 .41 0 0 0-.6 0 .41 .41 0 0 0 0 .6 .41 .41 0 0 0 .6-.1"/>
<path d="M155.3 271v1.3M157.7 271.6a.4 .4 0 0 0-.6 0 .4 .4 0 0 0 0 .6 .4 .4 0 0 0 .6-.1M157.7 271.4v.9M158.2 271.4v.9M158.7 271.4l-.4 .1-.1 .3M158.9 271.8h.7a.4 .4 0 0 0-.4-.3 .4 .4 0 0 0-.4 .4 .4 .4 0 0 0 .4 .4l.4-.2M161.3 271.7l.3-.3 .3 .1 .1 .8M161.3 271.4v.9M163.5 271.4h.4M163.7 271v1l.3 .3M165.5 271.4h.4M166 271l-.3 .1v.2v1"/>
<path d="M167.5 271.4v.9M168 271.4l-.3 .1-.2 .3M170.2 271.6a.4 .4 0 0 0-.6 0 .4 .4 0 0 0 0 .6 .4 .4 0 0 0 .6-.1M170.2 271v1.3M170.6 271.8h.8a.4 .4 0 0 0-.6-.3 .4 .4 0 0 0-.2 .6 .4 .4 0 0 0 .6 .1l.2-.1M172.4 271.6l-.3-.2-.3 .1v.2l.5 .2 .1 .2-.3 .2-.4-.2M172.7 271.1h.2zM172.8 271.5v.8M174 271.4l-.1 1.2-.2 .1-.3-.1M174 271.6a.41 .41 0 0 0-.6 0 .41 .41 0 0 0 0 .6 .41 .41 0 0 0 .6-.1M174.4 271.7l.3-.3 .3 .1 .1 .8M174.4 271.4v.9"/>
<path d="M176.9 271.4v.8l.3 .1 .3-.3M177.5 271.4v.9M178.6 271.6l-.2-.2-.4 .1v.2l.6 .2v.2l-.2 .2-.5-.2M179 271.8h.7a.41 .41 0 0 0-.7-.3 .41 .41 0 0 0 .1 .7l.4 .1 .2-.2M180.1 272.2h.1zM219.7 260.4h43.9M219.7 262.8h43.9M219.7 265.2h43.9M219.7 267.6h43.9"/>
<circle cx="314.4" cy="258.9" r="4.8"/>
<circle cx="11.2" cy="261.9" r=".1"/>
<circle cx="17.8" cy="271.9" r=".43"/>
<circle cx="63.1" cy="271.9" r=".43"/>
<circle cx="71.7" cy="271.9" r=".43"/>
<circle cx="73.3" cy="271.9" r=".43"/>
<circle cx="112.1" cy="271.8" r=".42"/>
<circle cx="129.6" cy="271.9" r=".43"/>
<circle cx="142.1" cy="271.8" r=".42"/>
<circle cx="147.6" cy="271.8" r=".42"/>
<circle cx="162.8" cy="271.8" r=".42"/>
<circle cx="166.7" cy="271.8" r=".42"/>
</g>
<g fill="#000" stroke="#000" stroke-width=".2">
<path d="M310 257.2l4.3 1.9 .3-.5zM310.2 256.6l4.4 2-4.6-1.4z"/>
<path d="M9.5 270.1h110.2l-.2-.2zM9.8 269.9h109.7l-110 .2zM9.5 250.8v19.3l.3-.2zM9.5 250.8l.3 .2v18.9zM9.5 250.8l.3 .2 109.9-.2zM9.8 251l109.9-.2-.2 .2zM119.7 250.8l-.2 .2 .2 19.1zM119.5 251l.2 19.1-.2-.2z"/>
<path d="M121.1 270.1h76.4l-.2-.2zM121.3 269.9h76l-76.2 .2zM121.1 250.8v19.3l.2-.2zM121.1 250.8l.2 .2v18.9zM121.1 250.8l.2 .2 76.2-.2zM121.3 251l76.2-.2-.2 .2zM197.5 250.8l-.2 .2 .2 19.1zM197.3 251l.2 19.1-.2-.2z"/>
<path d="M199 269.9l-.1 .2 19-.2zM198.9 270.1l19-.2 .2 .2zM217.9 251v18.9l.2 .2zM218.1 250.8v19.3l-.2-19.1zM199 251h18.9l.2-.2zM198.9 250.8h19.2l-19.1 .2zM198.9 250.8l.1 19.1v-18.9zM198.9 250.8l.1 19.1-.1 .2z"/>
<path d="M219.7 269.9l-.2 .2 44-.2zM219.5 270.1l44-.2 .2 .2zM263.5 251v18.9l.2 .2zM263.7 250.8v19.3l-.2-19.1zM219.7 251h43.8l.2-.2zM219.5 250.8h44.2l-44 .2zM219.5 250.8l.2 19.1v-18.9zM219.5 250.8l.2 19.1-.2 .2z"/>
<path d="M265.3 269.9l-.2 .2 38.1-.2zM265.1 270.1l38.1-.2 .2 .2zM303.2 251v18.9l.2 .2zM303.4 250.8v19.3l-.2-19.1zM265.3 251h37.9l.2-.2zM265.1 250.8h38.3l-38.1 .2zM265.1 250.8l.2 19.1v-18.9zM265.1 250.8l.2 19.1-.2 .2z"/>
<path d="M305 269.9l-.2 .2 19.1-.2zM304.8 270.1l19.1-.2 .2 .2zM323.9 251v18.9l.2 .2zM324.1 250.8v19.3l-.2-19.1zM305 251h18.9l.2-.2zM304.8 250.8h19.3l-19.1 .2zM304.8 250.8l.2 19.1v-18.9zM304.8 250.8l.2 19.1-.2 .2z"/>
<path d="M325.5 270.1h76.3l-.1-.2zM325.6 269.9h76.1l-76.2 .2zM325.5 250.8v19.3l.1-.2zM325.5 250.8l.1 .2v18.9zM325.5 250.8l.1 .2 76.2-.2zM325.6 251l76.2-.2-.1 .2zM401.8 250.8l-.1 .2 .1 19.1zM401.7 251l.1 19.1-.1-.2z"/>
<path d="M403.4 269.9l-.2 .2 19.1-.2zM403.2 270.1l19.1-.2 .2 .2zM422.3 251v18.9l.2 .2zM422.5 250.8v19.3l-.2-19.1zM403.4 251h18.9l.2-.2zM403.2 250.8h19.3l-19.1 .2zM403.2 250.8l.2 19.1v-18.9zM403.2 250.8l.2 19.1-.2 .2z"/>
</g>
<!-- layer: A-VIEW -->
<path d="M9.6 9.6h412.8v239.7h-412.8z" fill="none" stroke="#000" stroke-width=".2"/>
<!-- layer: 0 -->
<path d="M140.6 258.9h38.1v3.1h-38.1zM147 258.9v3.1M153.3 258.9v3.9M166 258.9v3.9M140.6 260.4h38.1M140.6 262v.8M178.7 262v.8" fill="none" stroke="#000" stroke-width=".2"/>
<g fill="#000" stroke="#000" stroke-width=".2">
<path d="M140.6 258.9l6.4 1.5v-1.5zM140.6 258.9l6.4 1.5h-6.4z"/>
<path d="M153.3 258.9l12.7 1.5v-1.5zM153.3 258.9l12.7 1.5h-12.7z"/>
<path d="M147 260.4l6.3 1.6v-1.6zM147 260.4l6.3 1.6h-6.3z"/>
<path d="M166 260.4l12.7 1.6v-1.6zM166 260.4l12.7 1.6h-12.7z"/>
</g>
<text font-size="13.3" x="36.4" y="263.9">MIT</text>
<text font-size="6.7" x="60.4" y="263.9">FACILITIES</text>
<text font-size="5.3" x="217.3" y="101.2">DN</text>
<text font-size="4.7" x="62.7" y="257.7">Department of</text>
<g font-size="4.4">
<text x="196.1" y="79">UP</text>
<text x="234.9" y="134.8">UP</text>
<text x="197.2" y="185.2">UP</text>
</g>
<text font-size="4.3" x="408.4" y="262.8">34.0</text>
<g font-size="3.3">
<text x="343.3" y="256.9">BUILDING 34 - BASEMENT</text>
<text x="341.7" y="261.6">EG&amp;G EDUCATION CENTER</text>
<text x="336.2" y="266.4">SPACE ACCOUNTING FLOORPLAN</text>
</g>
<g font-size="2.2">
<text x="140.6" y="258.1">GRAPHIC SCALE</text>
<text x="174.1" y="258.1">FEET</text>
<text x="140.1" y="265.2">0</text>
<text x="152.8" y="265.2">8</text>
<text x="165" y="265.2">16</text>
<text x="177.7" y="265.2">24</text>
<text x="310.5" y="266.8">NORTH</text>
</g>
<g font-size="1.7">
<text x="220.3" y="255.1">NO.</text>
<text x="224.3" y="255.1">DESCRIPTION</text>
<text x="237.1" y="252.7">REVISIONS</text>
<text x="256.8" y="255.1">DATE</text>
<text x="269.6" y="254.9">PROJECT No.</text>
<text x="282.9" y="254.9">:</text>
<text x="269.6" y="258.1">DATE</text>
<text x="269.6" y="261.3">DRAWN</text>
<text x="282.9" y="258.1">:</text>
<text x="282.9" y="261.3">:</text>
<text x="285.5" y="258.1">4/5/2019</text>
<text x="36.8" y="266.6">77 Massachusetts Avenue, Cambridge, MA 02139</text>
<text x="269.6" y="267.6">SCALE</text>
<text x="269.6" y="264.4">CHECKED</text>
<text x="282.9" y="267.6">:</text>
<text x="282.9" y="264.4">:</text>
<text x="285.5" y="267.6">1/16&quot; = 1'-0&quot;</text>
</g>
</svg>
